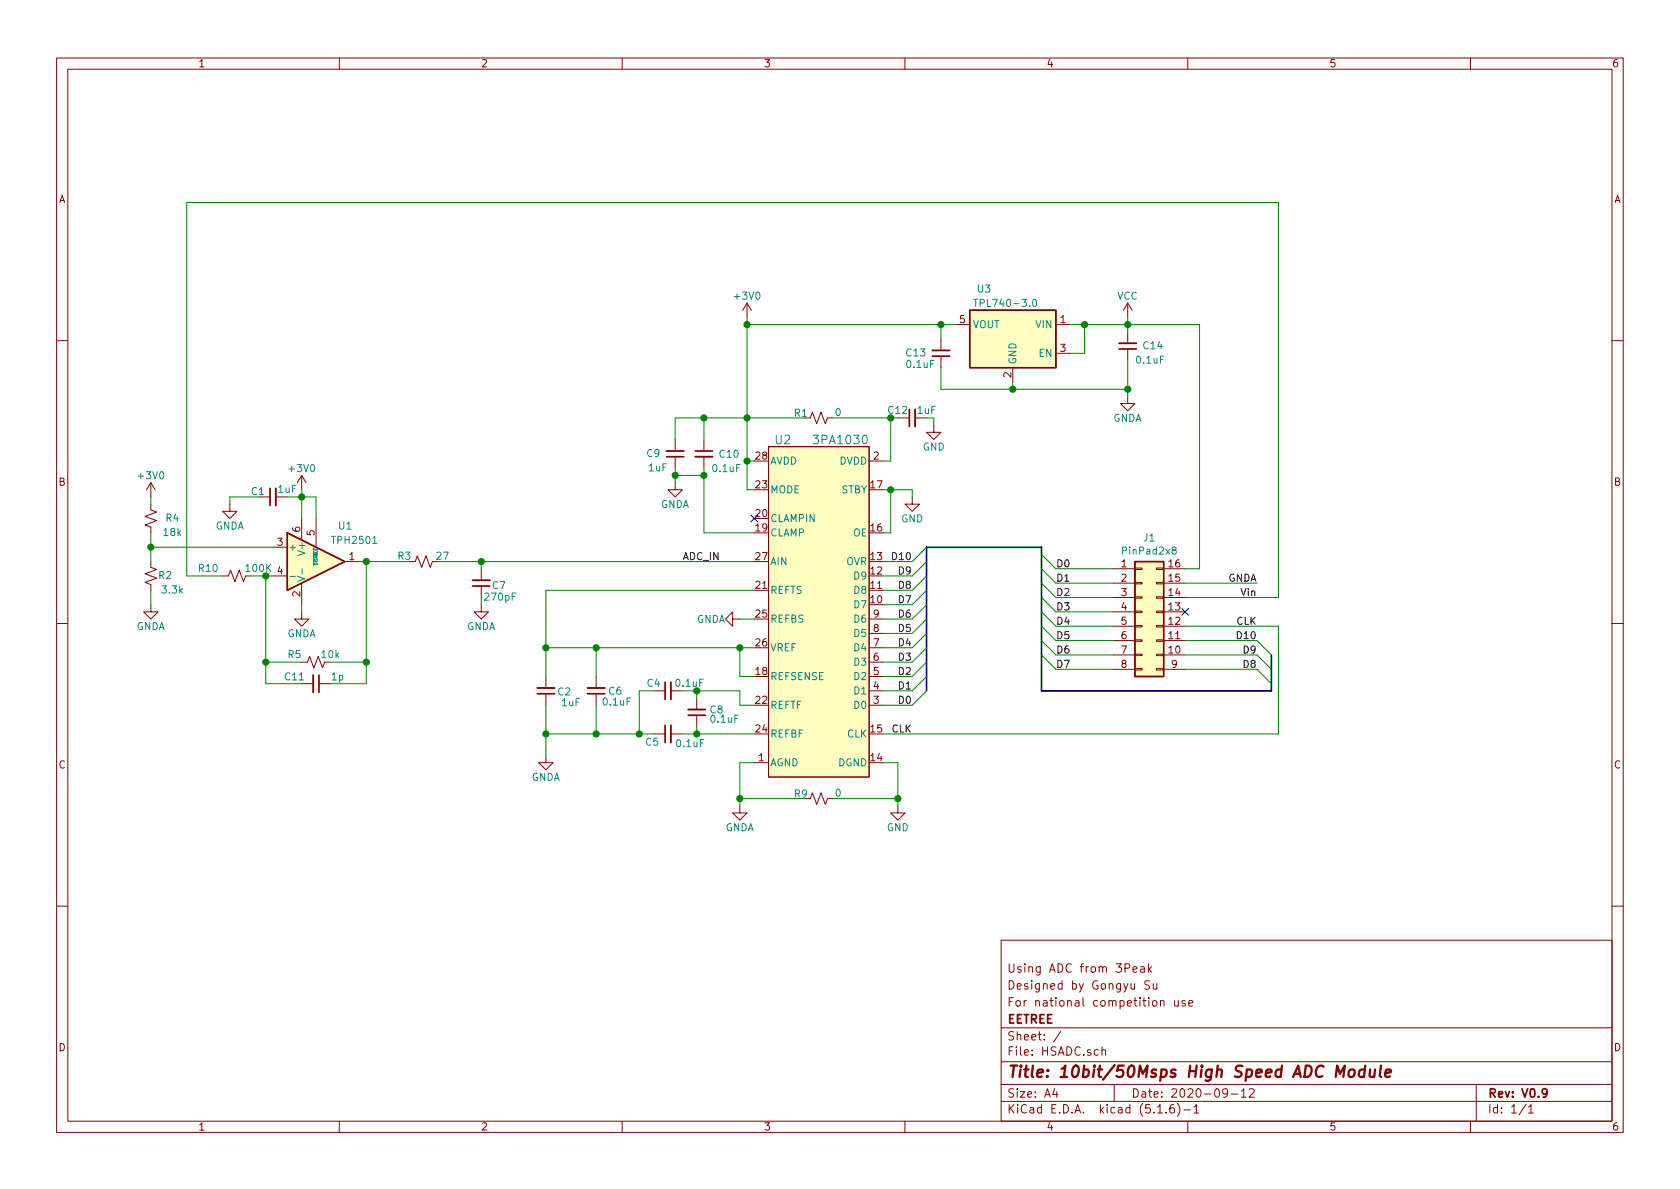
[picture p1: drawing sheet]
<svg xmlns="http://www.w3.org/2000/svg" width="297mm" height="210mm" viewBox="0 0 297 210" stroke-linecap="round" stroke-linejoin="round" font-family="sans-serif">
<g fill="none" stroke="#840000" stroke-width=".18">
<path d="M10 10.3h277v189.9h-277zM12 12.2h273v186.1h-273zM60 10.3v1.9M110 10.3v1.9M160 10.3v1.9M210 10.3v1.9M260 10.3v1.9M132.1 53.6l.7 1.3M132.1 53.6v2.5M132.1 53.6l-.8 1.3M166.4 59.9v2.1M168.9 57.4h2.5"/>
<path d="M186.7 57.4h2.5M199.4 53.6v2.5M199.4 58.7v2M199.4 53.6l.8 1.3M199.4 53.6l-.8 1.3M10 60.2h2M119.4 77.7v2.1M124.5 77.7v2.1M135.9 79h17.8v58.4h-17.8zM142.2 73.9h1.1l.3-1 .8 2 .8-2 .7 2 .4-1h1M158.7 73.9h2.1M161.8 73.9h2"/>
<path d="M165.1 75.2v1.2h1.3l-1.3 1.3-1.3-1.3h1.3M166.4 63v2M179.1 65v2.6M186.7 62.5h2.5M199.4 70.1v1.3h-1.3l1.3 1.2 1.3-1.2h-1.3M199.4 61.7v2M285 60.2h2M26.7 99.3v1l1 .4-2 .8 2 .7-2 .8 1 .4v1M26.7 89.1v1.1l1 .3-2 .8 2 .8-2 .7 1 .4v1M26.7 85.3v2.6M26.7 85.3l-.8 1.3M26.7 85.3l.7 1.3"/>
<path d="M40.6 89.1v1.3h1.3l-1.3 1.3-1.2-1.3h1.2M45.7 87.9h2.1M48.3 96.8h2.5M48.8 87.9h2M53.3 84.1v2.5M53.3 91.7v3.8M53.3 84.1l.8 1.2M53.3 84.1l-.7 1.2M55.9 91.7v5.1M61 99.3h2.5M72.4 99.3h1l.4-1 .7 2 .8-2 .8 2 .4-1h1M119.4 85.3v1.3h-1.3l1.3 1.3 1.2-1.3h-1.2"/>
<path d="M119.4 80.8v2M124.5 80.8v2M153.7 81.5h2.5M161.3 87.9v1.2h1.3l-1.3 1.3-1.3-1.3h1.3M10 110.3h2M26.7 106.9v1.3h1.2l-1.2 1.3-1.3-1.3h1.3M39.4 101.8h1l.4-1 .7 2.1 .8-2.1 .8 2.1 .3-1.1h1M48.3 101.8h2.5M53.3 117.1h1.1l.3-1 .8 2 .8-2 .7 2 .4-1h1M53.3 108.2v1.3h1.3l-1.3 1.2-1.2-1.2h1.2M53.3 103.1v3.8M85.1 106.9v1.3h1.3l-1.3 1.3-1.3-1.3h1.3"/>
<path d="M85.1 100.6v2M85.1 103.6v2.1M96.5 119.6v2.1M105.4 119.6v2.1M129.5 109.5v-1.3l-1.2 1.3 1.2 1.2v-1.2h1.3M153.7 117.1h2.5M153.7 119.6h2.5M153.7 114.5h2.5M153.7 112h2.5M153.7 109.5h2.5M196.8 100.6h3.9M196.8 115.8h3.9"/>
<path d="M196.8 113.3h3.9M196.8 110.7h3.9M196.8 108.2h3.9M196.8 105.7h3.9M196.8 103.1h3.9M196.8 118.4h3.9M200.7 113.2h1.2v.2h-1.2zM200.7 115.7h1.2v.2h-1.2zM200.7 118.2h1.2v.3h-1.2zM200.7 110.6h1.2v.3h-1.2zM200.7 105.5h1.2v.3h-1.2zM200.7 103h1.2v.2h-1.2z"/>
<path d="M200.7 100.5h1.2v.2h-1.2zM200.7 108.1h1.2v.2h-1.2zM204.5 113.2h1.2v.2h-1.2zM204.5 115.7h1.2v.2h-1.2zM204.5 118.2h1.2v.3h-1.2zM204.5 110.6h1.2v.3h-1.2zM204.5 105.5h1.2v.3h-1.2zM204.5 103h1.2v.2h-1.2zM204.5 100.5h1.2v.2h-1.2zM204.5 108.1h1.2v.2h-1.2zM205.7 100.6h3.8M205.7 115.8h3.8"/>
<path d="M205.7 113.3h3.8M205.7 110.7h3.8M205.7 108.2h3.8M205.7 105.7h3.8M205.7 103.1h3.8M205.7 118.4h3.8M285 110.3h2M53.3 120.9h2.1M56.4 120.9h2M96.5 133.6v1.3h1.3l-1.3 1.2-1.3-1.2h1.3M96.5 122.7v2M105.4 122.7v2"/>
<path d="M115.6 122.2h2M115.6 129.8h2M118.6 122.2h2M118.6 129.8h2M123.2 123.4v2.1M123.2 126.5v2M133.3 134.9h2.6M153.7 122.2h2.5M153.7 124.7h2.5M130.8 142.5v1.3h1.3l-1.3 1.2-1.3-1.2h1.3M143.3 141.2l.3-1 .8 2 .8-2 .7 2 .4-1h1M158.7 142.5v1.3h1.3l-1.3 1.2-1.2-1.2h1.2"/>
<path d="M10 160.2h2M177 166.3h108v32h-108zM200.3 171.4l.7-.1v-.3l-.4-.1-.3 .2 .1 .8h.6M201.7 171h.6v.9M202.3 171.3l-.5 .1-.2 .2 .1 .3h.1h.5M203 170.4v1.5M203.2 171.4l.4 .5M203.3 173.5l-.6-.1-.2 .2v.4l.6 .3 .2 .3-.3 .3-.6-.1M203.6 170.9l-.6 .6M203.9 173.9l.1 .9 .3 .1 .2-.1M204.5 173.9v1M205.2 177.1l.2-.2 .4 .1v.9"/>
<path d="M205.2 176.9v1M207.7 176.9v.8a.39 .39 0 0 0 .6 .1M208.3 176.9v1M209.5 177l-.3-.1-.2 .2v.3l.5 .1v.3h-.5M210.2 177.4l.7-.1-.1-.3-.4-.1-.2 .2 .1 .7h.5M285 160.2h2M60 198.3v1.9M110 198.3v1.9M160 198.3v1.9M177 194.8h108M177 191.8h108M177 187.8h108"/>
<path d="M177 181.8h108M186.5 192.5l-.4 1h1M186.8 193v1M187.6 182.3l-1.3 2M194.8 185.7l.2-.1 .4 .1 .1 .9M194.8 185.1v1.5M197 191.8v3M204.7 196.8h.8M206.2 196.7v.1M207.5 195.3a.59 .59 0 0 0-.7 .7v.5l.2 .2 .4 .1 .2-.1 .1-.5-.2-.2-.4-.1-.3 .3M208.2 195.1a1.71 1.71 0 0 1 0 2.3M209.3 196.3h1.2"/>
<path d="M210 198.3v1.9M211.1 195.8l.4-.5v1.5M211.1 196.8h.9M217 193.2l-.1 .2a.48 .48 0 0 1-.6-.1v-.6a.48 .48 0 0 1 .6-.1l.1 .1a1.19 1.19 0 0 1-.2 1.2l-.5 .1M217.7 193.5h1.1M219.5 193l.4-.5v1.5M219.5 194h.8M220.9 192.7l.2-.2h.4l.2 .2 .1 .3-1 1h1M260 198.3v1.9M261 191.8v6.5M269.8 195.2l-1.2 2M270.3 195.8l.4-.5v1.5"/>
<path d="M270.3 196.8h.8"/>
</g>
<g fill="none" stroke="#840000" stroke-width=".3">
<path d="M122.9 79.8h3.1M160.8 72.4v3M164.8 63h3.1M197.9 61.7h3M47.8 86.4v3M117.9 80.8h3M56.4 119.4v3M83.6 103.6h3M95 122.7h3M103.9 122.7h3M117.6 120.6v3.1M117.6 128.3v3"/>
<path d="M121.7 126.5h3M273.5 193.2l-.3 .3h-.3l-.2-.3v-.4l.1-.2 .4-.1 .3 .2a1.13 1.13 0 0 1-.3 1.2l-.4 .1"/>
</g>
<path d="M236.2 190.4l.2-2 .5 1.5 .9-1.5-.3 2M238.6 189.3a.53 .53 0 0 1 .5-.2 .53 .53 0 0 1 .4 .4v.6a.56 .56 0 0 1-.6 .4 .56 .56 0 0 1-.5-.4zM241.3 189.2a.68 .68 0 0 0-1 .3l-.1 .6 .2 .2 .2 .1 .5-.1M241.4 188.4l-.3 2M242.3 189.1l-.1 1.2a.56 .56 0 0 0 .8 0M243.1 189.1l-.1 1.3M244.2 188.4l-.3 1.8 .3 .2M245 189.8l.9-.2v-.4h-.8l-.2 1 .3 .2 .5-.1" fill="none" stroke="#840000" stroke-width=".41"/>
<g fill="none" stroke="#840000" stroke-width=".33">
<path d="M117.9 79.8h3M161.8 72.4v3M164.8 62h3.1M197.9 60.7h3M48.8 86.4v3M122.9 80.8h3.1M55.4 119.4v3M83.6 102.6h3M95 121.7h3M103.9 121.7h3M118.6 120.6v3.1M118.6 128.3v3"/>
<path d="M121.7 125.5h3"/>
</g>
<g fill="#ffffc2" stroke="#ffffc2" stroke-width=".18">
<path d="M200.7 99.3h5v20.3h-5z"/>
<path d="M50.8 94.2l10.2 5.1-10.2 5.1z"/>
<path d="M171.4 54.9h15.3v10.1h-15.3z"/>
<path d="M135.9 79h17.8v58.4h-17.8z"/>
</g>
<path d="M171.4 54.9h15.3v10.1h-15.3zM50.8 94.2l10.2 5.1-10.2 5.1zM200.7 99.3h5v20.3h-5z" fill="none" stroke="#840000" stroke-width=".25"/>
<path d="M172.2 52.9h.7M172.5 52.9v1.3M182.7 53.1l.2-.2a.69 .69 0 0 1 .4 .7 .69 .69 0 0 1-.4 .6l-.2-.1-.1-.4zM207.5 97.3l-.2-.2v-.3l.4-.1 .3 .3-.1 .1-.5 .2-.2 .2 .1 .4 .2 .1 .3-.1 .2-.1v-.3l-.3-.2M51.3 101.9h1M52.6 101.9l1.3 .5-1.3 .4M53.4 100.6v.9" fill="none" stroke="#008484" stroke-width=".18"/>
<path d="M224.8 115.8v6.4h-40.7v-25.4h-20.3v25.4" fill="none" stroke="#000084" stroke-width=".3"/>
<g fill="none" stroke="#008400" stroke-width=".18">
<path d="M132.1 57.4h36.8M132.1 56.1v30.5h1.2M166.4 57.4v2.5M189.2 57.4h22.9v43.2h-2.6M191.8 57.4v5.1h-2.6M199.4 56.1v2.6M124.5 73.9v3.8M142.2 73.9h-22.8v3.8M147.3 73.9h11.4M157.5 73.9v7.6h-1.3M163.8 73.9h1.3v1.3M166.4 65v3.8h33"/>
<path d="M179.1 67.6v1.2M199.4 63.7v6.4M26.7 96.8h21.6M26.7 87.9v1.2M26.7 94.2v5.1M45.7 87.9h-5.1v1.2M50.8 87.9h5.1v3.8M53.3 86.6v5.1M63.5 99.3h8.9M64.8 99.3v21.6h-6.4M77.5 99.3h55.8M85.1 99.3v1.3"/>
<path d="M119.4 82.8v2.5M119.4 84.1h5.1M124.5 82.8v11.4h8.8M132.1 81.5h1.2M156.2 86.6h5.1v1.3M157.5 86.6v7.6h-1.3M163.8 99.3l-2.5 2.5h-5.1M163.8 96.8l-2.5 2.5h-5.1M184.1 98l2.6 2.6h10.1M26.7 104.4v2.5M39.4 101.8h-6.4v-66h193.1v69.9h-16.6M44.4 101.8h3.9"/>
<path d="M47 101.8v19.1h6.3M47 117.1h6.3M53.3 106.9v1.3M58.4 117.1h6.4M85.1 105.7v1.2M96.5 114.5h36.8M105.4 114.5v5.1M130.8 114.5v5.1h2.5M130.8 109.5h2.5M133.3 104.4h-36.8v15.2M163.8 112l-2.5 2.5h-5.1M163.8 117.1l-2.5 2.5h-5.1"/>
<path d="M163.8 114.5l-2.5 2.6h-5.1M163.8 106.9l-2.5 2.6h-5.1M163.8 101.8l-2.5 2.6h-5.1M163.8 119.6l-2.5 2.6h-5.1M163.8 104.4l-2.5 2.5h-5.1M163.8 109.5l-2.5 2.5h-5.1M184.1 105.7l2.6 2.5h10.1M184.1 108.2l2.6 2.5h10.1M184.1 110.7l2.6 2.6h10.1M184.1 100.6l2.6 2.5h10.1M184.1 113.3l2.6 2.5h10.1M184.1 115.8l2.6 2.6h10.1"/>
<path d="M184.1 103.1l2.6 2.6h10.1M209.5 110.7h16.6v19.1h-69.9M209.5 113.3h12.7l2.6 2.5M209.5 103.1h12.7M209.5 115.8h12.7l2.6 2.6M209.5 118.4h12.7l2.6 2.5M96.5 129.8h19.1M96.5 124.7v8.9M105.4 124.7v5.1M115.6 122.2h-2.6v7.6M120.6 122.2h10.2v2.5h2.5M120.6 129.8h12.7"/>
<path d="M123.2 122.2v1.2M123.2 128.5v1.3M133.3 134.9h-2.5v7.6M156.2 134.9h2.5v7.6M163.8 122.2l-2.5 2.5h-5.1M130.8 141.2h11.4M147.3 141.2h11.4"/>
</g>
<g fill="#008400" stroke="#008400" stroke-width=".25">
<circle cx="26.7" cy="96.8" r=".51"/>
<circle cx="105.4" cy="114.5" r=".51"/>
<circle cx="130.8" cy="141.2" r=".51"/>
<circle cx="158.8" cy="141.2" r=".51"/>
<circle cx="113" cy="129.8" r=".51"/>
<circle cx="47" cy="101.8" r=".51"/>
<circle cx="123.2" cy="129.8" r=".51"/>
<circle cx="123.2" cy="122.2" r=".51"/>
<circle cx="199.4" cy="68.8" r=".51"/>
<circle cx="64.8" cy="117.1" r=".51"/>
<circle cx="179.1" cy="68.8" r=".51"/>
<circle cx="124.5" cy="84.1" r=".51"/>
<circle cx="47" cy="117.1" r=".51"/>
<circle cx="191.8" cy="57.4" r=".51"/>
<circle cx="199.4" cy="57.4" r=".51"/>
<circle cx="85.1" cy="99.3" r=".51"/>
<circle cx="124.5" cy="73.9" r=".51"/>
<circle cx="119.4" cy="84.1" r=".51"/>
<circle cx="53.3" cy="87.9" r=".51"/>
<circle cx="157.5" cy="73.9" r=".51"/>
<circle cx="132.1" cy="73.9" r=".51"/>
<circle cx="132.1" cy="57.4" r=".51"/>
<circle cx="132.1" cy="81.5" r=".51"/>
<circle cx="105.4" cy="129.8" r=".51"/>
<circle cx="64.8" cy="99.3" r=".51"/>
<circle cx="157.5" cy="86.6" r=".51"/>
<circle cx="96.5" cy="114.5" r=".51"/>
<circle cx="130.8" cy="114.5" r=".51"/>
<circle cx="96.5" cy="129.8" r=".51"/>
<circle cx="166.4" cy="57.4" r=".51"/>
</g>
<path d="M132.7 91.1l1.3 1.2M134 91.1l-1.3 1.2M208.9 107.6l1.3 1.2M210.2 107.6l-1.3 1.2" fill="none" stroke="#000084" stroke-width=".18"/>
<text font-size="2.8" fill="#840000" x="178" y="190.5">Title: 10bit/50Msps High Speed ADC Module</text>
<g font-size="2.1" fill="#008484">
<text x="137.1" y="78.6">U2</text>
<text x="144.2" y="78.6">3PA1030</text>
</g>
<g font-size="2.1" fill="#840000">
<text x="178" y="172">Using ADC from 3Peak</text>
<text x="178" y="178">For national competition use</text>
<text x="178" y="175">Designed by Gongyu Su</text>
<text x="178" y="184">Sheet: /</text>
<text x="178" y="181">EETREE</text>
<text x="178" y="186.7">File: HSADC.sch</text>
<text x="178" y="196.9">KiCad E.D.A. kicad (5.1.6)-1</text>
<text x="178" y="194.1">Size: A4</text>
<text x="200" y="194.1">Date: 2020-09-12</text>
<text x="263" y="194.1">Rev: V0.9</text>
<text x="263" y="196.9">Id: 1/1</text>
</g>
<g font-size="1.8" fill="#840000">
<text x="35" y="11.9">1</text>
<text x="85" y="11.9">2</text>
<text x="135" y="11.9">3</text>
<text x="185" y="11.9">4</text>
<text x="235" y="11.9">5</text>
<text x="285" y="11.9">6</text>
<text x="10.4" y="35.9">A</text>
<text x="285.4" y="35.9">A</text>
<text x="169.7" y="57.1">5</text>
<text x="187.5" y="57.1">1</text>
<text x="187.5" y="62.2">3</text>
<text x="178.8" y="66.8" transform="rotate(-90 178.8 66.8)">2</text>
<text x="133.7" y="81.3">28</text>
<text x="154.5" y="81.3">2</text>
<text x="10.4" y="85.9">B</text>
<text x="133.7" y="86.4">23</text>
<text x="154" y="86.4">17</text>
<text x="285.4" y="85.9">B</text>
<text x="53.1" y="94.1" transform="rotate(-90 53.1 94.1)">6</text>
<text x="55.6" y="94.7" transform="rotate(-90 55.6 94.7)">5</text>
<text x="133.7" y="94">19</text>
<text x="133.7" y="91.4">20</text>
<text x="154" y="94">16</text>
<text x="49" y="96.5">3</text>
<text x="49" y="101.6">4</text>
<text x="61.7" y="99.1">1</text>
<text x="133.7" y="99.1">27</text>
<text x="154" y="101.6">12</text>
<text x="154" y="99.1">13</text>
<text x="198.3" y="100.3">1</text>
<text x="206.7" y="100.3">16</text>
<text x="53.1" y="105.5" transform="rotate(-90 53.1 105.5)">2</text>
<text x="133.7" y="104.1">21</text>
<text x="154" y="106.7">10</text>
<text x="154" y="104.1">11</text>
<text x="198.3" y="102.9">2</text>
<text x="198.3" y="105.4">3</text>
<text x="198.3" y="107.9">4</text>
<text x="206.7" y="107.9">13</text>
<text x="206.7" y="105.4">14</text>
<text x="206.7" y="102.9">15</text>
<text x="133.7" y="109.2">25</text>
<text x="154.5" y="111.8">8</text>
<text x="154.5" y="109.2">9</text>
<text x="198.3" y="110.5">5</text>
<text x="198.3" y="113">6</text>
<text x="206.7" y="113">11</text>
<text x="206.7" y="110.5">12</text>
<text x="133.7" y="119.4">18</text>
<text x="133.7" y="114.3">26</text>
<text x="154.5" y="119.4">5</text>
<text x="154.5" y="116.8">6</text>
<text x="154.5" y="114.3">7</text>
<text x="198.3" y="115.6">7</text>
<text x="198.3" y="118.1">8</text>
<text x="206.7" y="115.6">10</text>
<text x="207.2" y="118.1">9</text>
<text x="133.7" y="124.5">22</text>
<text x="154.5" y="124.5">3</text>
<text x="154.5" y="121.9">4</text>
<text x="133.7" y="129.5">24</text>
<text x="154" y="129.5">15</text>
<text x="10.4" y="135.9">C</text>
<text x="134.1" y="134.6">1</text>
<text x="154" y="134.6">14</text>
<text x="285.4" y="135.9">C</text>
<text x="10.4" y="185.9">D</text>
<text x="285.4" y="185.9">D</text>
<text x="35" y="199.9">1</text>
<text x="85" y="199.9">2</text>
<text x="135" y="199.9">3</text>
<text x="185" y="199.9">4</text>
<text x="235" y="199.9">5</text>
<text x="285" y="199.9">6</text>
</g>
<g font-size="1.8" fill="#008484">
<text x="130" y="53">+3V0</text>
<text x="172.9" y="51.7">U3</text>
<text x="197.5" y="53">VCC</text>
<text x="172" y="58">VOUT</text>
<text x="173.1" y="54.3">TPL740-3.0</text>
<text x="183.2" y="58">VIN</text>
<text x="160.3" y="63">C13</text>
<text x="160.4" y="65.1">0.1uF</text>
<text x="179.7" y="64.5" transform="rotate(-90 179.7 64.5)">GND</text>
<text x="183.7" y="63.1">EN</text>
<text x="201" y="64.3">0.1uF</text>
<text x="202.2" y="61.8">C14</text>
<text x="140.5" y="73.7">R1</text>
<text x="147.7" y="73.6">0</text>
<text x="157.1" y="73.2">C12</text>
<text x="162.3" y="73.2">1uF</text>
<text x="196.8" y="74.6">GNDA</text>
<text x="51.3" y="83.5">+3V0</text>
<text x="114.4" y="80.8">C9</text>
<text x="114.7" y="83.4">1uF</text>
<text x="126.1" y="83.5">0.1uF</text>
<text x="127.3" y="80.9">C10</text>
<text x="136.1" y="82.2">AVDD</text>
<text x="148.4" y="82.2">DVDD</text>
<text x="163.1" y="79.7">GND</text>
<text x="24.6" y="84.8">+3V0</text>
<text x="44.5" y="87.5">C1</text>
<text x="49.2" y="87.2">1uF</text>
<text x="116.8" y="89.8">GNDA</text>
<text x="136.1" y="87.2">MODE</text>
<text x="148.7" y="87.2">STBY</text>
<text x="29" y="94.8">18k</text>
<text x="29.4" y="92.2">R4</text>
<text x="38" y="93.6">GNDA</text>
<text x="59.9" y="93.6">U1</text>
<text x="136.1" y="94.9">CLAMP</text>
<text x="136.1" y="92.3">CLAMPIN</text>
<text x="150.9" y="94.9">OE</text>
<text x="159.3" y="92.4">GND</text>
<text x="202.2" y="95.8">J1</text>
<text x="35.2" y="101.1">R10</text>
<text x="43.6" y="101.1">100K</text>
<text x="50.9" y="97.4">+</text>
<text x="54" y="97.8" transform="rotate(-90 54 97.8)">V+</text>
<text x="59" y="96.2">TPH2501</text>
<text x="70.4" y="99">R3</text>
<text x="77.3" y="99">27</text>
<text x="136.1" y="99.9">AIN</text>
<text x="149.6" y="99.9">OVR</text>
<text x="198.7" y="98.1">PinPad2x8</text>
<text x="28.1" y="102.4">R2</text>
<text x="28.8" y="104.9">3.3k</text>
<text x="85.9" y="106.2">270pF</text>
<text x="87.1" y="104.2">C7</text>
<text x="136.1" y="105">REFTS</text>
<text x="151.2" y="107.6">D7</text>
<text x="151.2" y="105">D8</text>
<text x="151.2" y="102.5">D9</text>
<text x="24.1" y="111.4">GNDA</text>
<text x="50.7" y="112.7">GNDA</text>
<text x="82.5" y="111.4">GNDA</text>
<text x="123.1" y="110.2">GNDA</text>
<text x="136.1" y="110.1">REFBS</text>
<text x="151.2" y="112.6">D5</text>
<text x="151.2" y="110.1">D6</text>
<text x="51" y="116.4">R5</text>
<text x="56.9" y="116.4">10k</text>
<text x="136.1" y="115.2">VREF</text>
<text x="151.2" y="117.7">D3</text>
<text x="151.2" y="115.2">D4</text>
<text x="50.4" y="120.3">C11</text>
<text x="58.7" y="120.3">1p</text>
<text x="98.7" y="123">C2</text>
<text x="99.4" y="124.9">1uF</text>
<text x="106.7" y="124.8">0.1uF</text>
<text x="107.7" y="122.9">C6</text>
<text x="114.5" y="121.5">C4</text>
<text x="119.6" y="121.5">0.1uF</text>
<text x="136.1" y="120.3">REFSENSE</text>
<text x="136.1" y="125.3">REFTF</text>
<text x="151.2" y="125.3">D0</text>
<text x="151.2" y="122.8">D1</text>
<text x="151.2" y="120.3">D2</text>
<text x="114.2" y="131.9">C5</text>
<text x="125.6" y="126.2">C8</text>
<text x="125.8" y="127.8">0.1uF</text>
<text x="136.1" y="130.4">REFBF</text>
<text x="149.8" y="130.4">CLK</text>
<text x="119.7" y="132.1">0.1uF</text>
<text x="136.1" y="135.5">AGND</text>
<text x="148.2" y="135.5">DGND</text>
<text x="93.9" y="138.1">GNDA</text>
<text x="140.5" y="141">R9</text>
<text x="147.7" y="140.9">0</text>
<text x="128.2" y="147">GNDA</text>
<text x="156.8" y="147">GND</text>
</g>
<g font-size="1.8">
<text x="120.6" y="99.1">ADC_IN</text>
<text x="158" y="99.1">D10</text>
<text x="159" y="101.6">D9</text>
<text x="186.7" y="100.3">D0</text>
<text x="159" y="106.7">D7</text>
<text x="159" y="104.1">D8</text>
<text x="186.7" y="102.9">D1</text>
<text x="186.7" y="107.9">D3</text>
<text x="186.7" y="105.4">D2</text>
<text x="217" y="102.9">GNDA</text>
<text x="219.5" y="105.4">Vin</text>
<text x="159" y="111.8">D5</text>
<text x="159" y="109.2">D6</text>
<text x="186.7" y="113">D5</text>
<text x="186.7" y="110.5">D4</text>
<text x="218.6" y="110.5">CLK</text>
<text x="219" y="113">D10</text>
<text x="159" y="119.4">D2</text>
<text x="159" y="116.8">D3</text>
<text x="159" y="114.3">D4</text>
<text x="186.7" y="118.1">D7</text>
<text x="186.7" y="115.6">D6</text>
<text x="220" y="115.6">D9</text>
<text x="220" y="118.1">D8</text>
<text x="159" y="124.5">D0</text>
<text x="159" y="121.9">D1</text>
<text x="157.7" y="129.5">CLK</text>
</g>
<text font-size=".7" fill="#008484" x="56.1" y="100" transform="rotate(-90 56.1 100)">DISABLE</text>
</svg>
